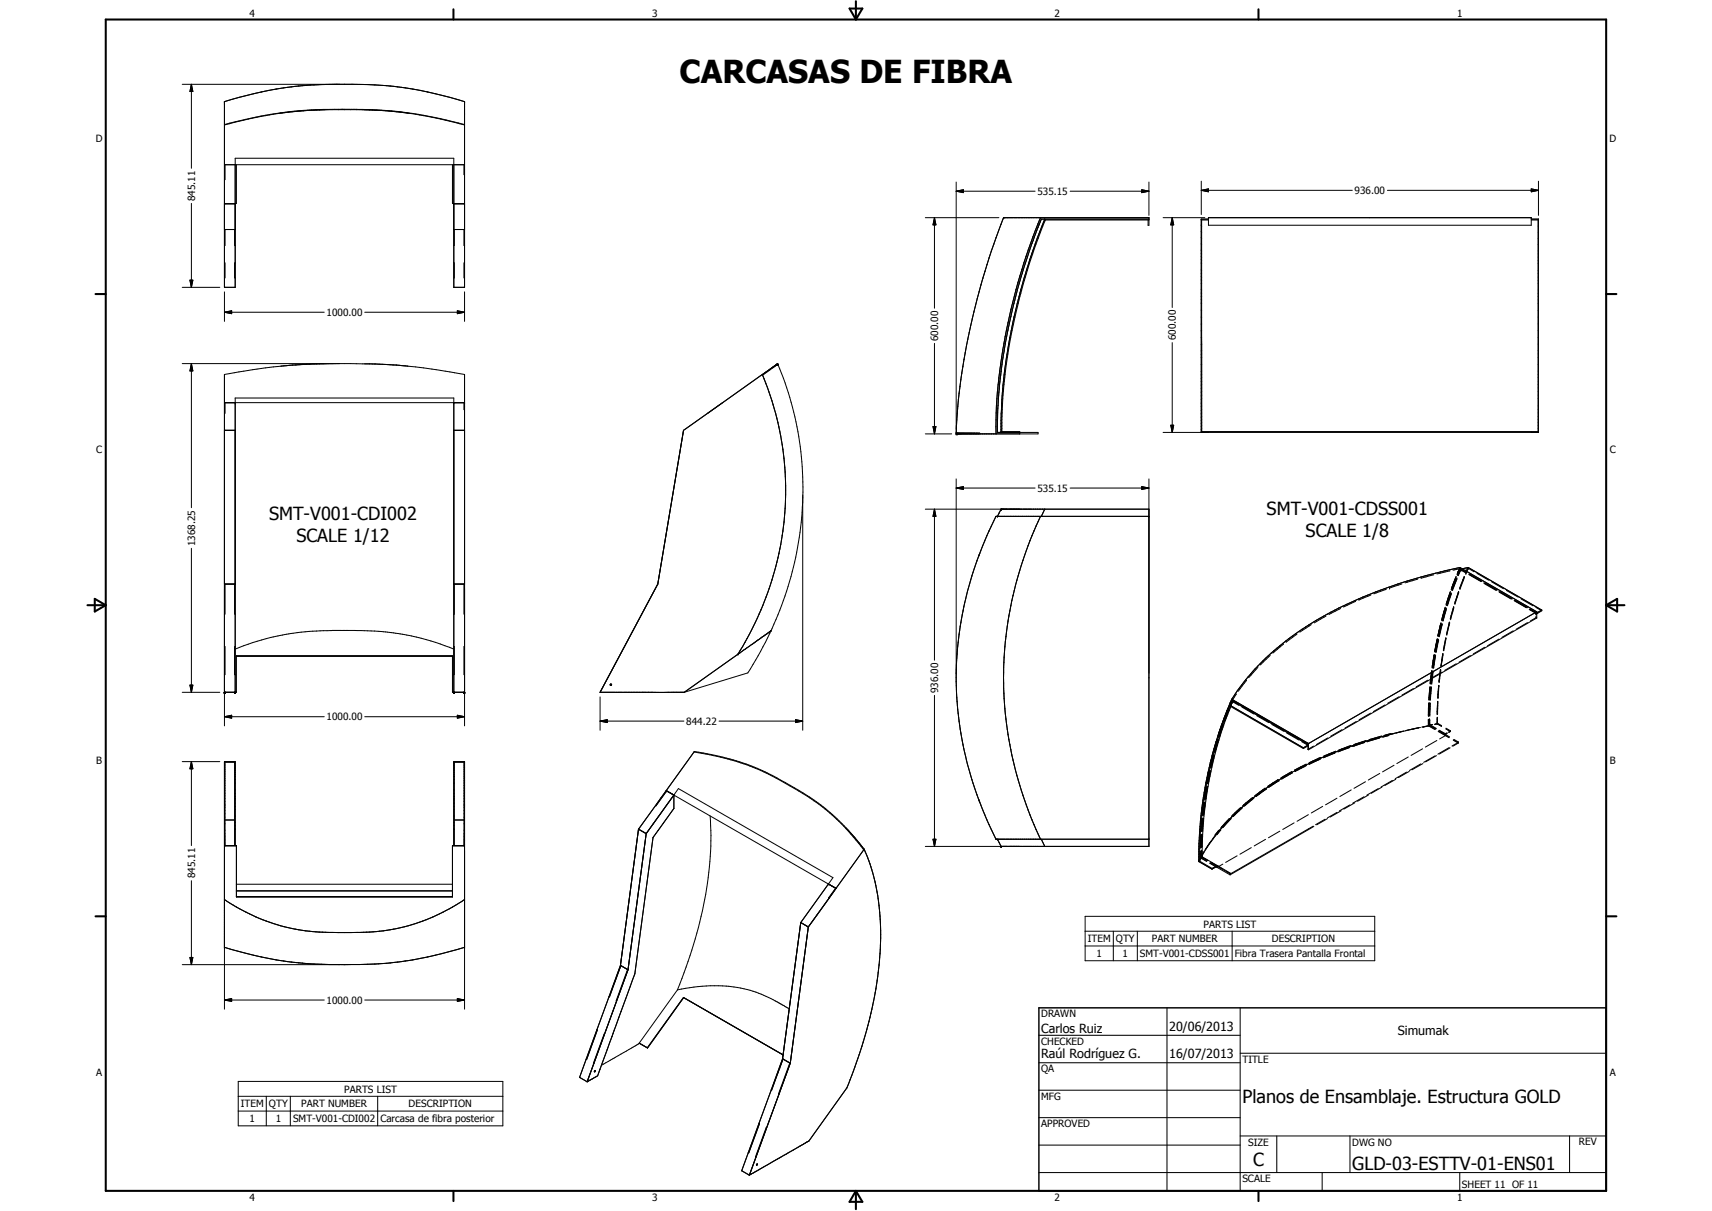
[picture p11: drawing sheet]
<svg xmlns="http://www.w3.org/2000/svg" width="594mm" height="420mm" viewBox="0 0 594 420" stroke-linecap="round" stroke-linejoin="round" font-family="sans-serif">
<g fill="none" stroke="#000" stroke-width=".35">
<path d="M63.2 29.3h59a123.8 123.8 0 0 1 39 6v64.4h-3.7v-44.8h-75.9v44.8h-3.7v-64.4a122.8 122.8 0 0 1 39-6M66.4 29.3l.5 2.4h-1zM66.4 29.3v29.1M100.2 38.9l-9.6 1.5-12.7 2.9M100.2 38.9l-3.2 .4M110.9 38.1h17.2M110.9 38.1l-10.7 .8M112.7 38.1h-1.8M126.3 38.1h1.8M128.1 38.1l10.7 .8M138.8 38.9a156.6 156.6 0 0 1 22.4 4.4M138.8 38.9l3.2 .4"/>
<path d="M77.9 57.1h83.3M77.9 43.2a137.3 137.3 0 0 1 38.3-5.3h7.4a137 137 0 0 1 37.6 5.3M78.1 57.1v5.3M82 57.1v13.5h-.4M157 57.1v13.5h.5M161 57.1v3.5M66.4 70.6v29.1M77.9 70.7h3.7M77.9 79.6h3.7M78.1 79.6v5.6M81.4 79.6v5.6M157.5 70.7h3.7"/>
<path d="M157.5 79.6h3.7M157.6 79.6v5.6M161 79.6v5.6M321.1 75.5h25.5M324.3 75.5l.5 2.5h-1zM324.3 75.5v31.4M331.8 66.3l2.5-.5v1zM331.8 63.2v85.7M331.8 66.3h27.4M361.1 75.5a209.1 209.1 0 0 0-15.4 67.8l-.1 7.2M362.7 76.3a196 196 0 0 0-15 73.4M371.3 66.3h27.4"/>
<path d="M396.2 65.8l2.5 .5-2.5 .5zM398.4 76.3v1.8h.3v-2.6h-50.5a245.3 245.3 0 0 0-16.3 72.5l-.1 2.2M398.7 76h-37.3l-2 5.1a216.1 216.1 0 0 0-12.3 50.2l-.9 10.5-.1 8.2h14.1v.5h-28.4v-.3M398.7 63.2v11.5M398.7 76.3h-36.2v-.3l-2.5 6.5a197.3 197.3 0 0 0-12.6 67.5M403.6 75.5h14.5M406.8 75.5l.5 2.5h-1zM406.8 75.5v31.2M416.8 66l2.5-.5v1zM416.8 76.3h2.5v1.8h112.1v-1.8h2.5M416.8 62.9v11.5M416.8 66h52.5"/>
<path d="M417 76.3v73.4M481.4 66h52.5M531.4 65.5l2.5 .5-2.5 .5zM533.7 76.3v73.4M533.9 62.9v11.8M63.2 99.7h13.1M65.9 97.2h1l-.5 2.5zM78.1 91.2v5.2M81.4 91.2v5.2M157.6 91.2v5.2M161 91.2v5.2M77.9 108.3l2.5-.5v1z"/>
<path d="M77.9 101.3v10.2M77.9 108.3h34.6M126.6 108.3h34.6M158.7 107.8l2.5 .5-2.5 .5zM161.2 101.3v10.2M324.3 119.1v31.4M406.8 118.9v31.1M63.2 126.2h58.5l8.3 .1 11.6 .7M66.4 126.2l.5 2.5h-1zM66.4 126.2v49.9M77.9 139.7h83.3M78.1 139.7v3.7"/>
<path d="M101.5 126.7l-9.4 .9-14.2 2.3v121.9M101.5 126.7l-4.1 .3M110.9 126.2l-9.4 .5M117.4 126.2l-15.9 .5M128.1 126.2a191.1 191.1 0 0 1 33.1 3.7v121.9M161 139.7v2.5M250.8 139.7l-13.6 9.6M264.5 129.9l.2 .2M264.5 129.9l-19 13.5M264.5 129.9l1.2 3M264.7 130.1h-.1M265.2 131.6l2.2 5.9"/>
<path d="M265.8 133.1l1.1 3M267.3 137.3l1.9 6.3M267.8 138.9a100.7 100.7 0 0 1 4.1 18.5M269.8 126.2l-5.3 3.7M269.8 126.2h.1M269.9 126.4l-5.2 3.7M269.9 126.4h.1M269.9 126.4a114.3 114.3 0 0 1-8.6 104.1l-1.8 3-22.2 6.7M270 126.4h-.1M77.9 149.3h3.7M157.5 149.3h3.7M237.2 149.3l-8.9 53.3-20.1 37.6h23.9"/>
<path d="M248.3 141.5l-11.1 7.8M269.9 146.5l.3 1.5M270.3 148.2l1.4 7.8 .5 4.5M271.9 157.5l.4 4.7M321.1 150.5h9.1M323.8 148h1l-.5 2.5zM331.8 150.2h8.2M347.4 149.7h6.5v.8M403.6 150h130.3v-74h-2.5v-.5h-112.1v.5h-2.5v74M406.3 147.5h1l-.5 2.5zM416.8 149.7h117.1M272.3 162.1l.3 4.7"/>
<path d="M272.5 163.7v1.6M272.5 176.3l-.2 1.6M272.5 174.8l-1.1 11M272.5 165.4l.1 3.1M272.6 171.6l-.1 3.3M272.6 168.4v3.3M278.5 171.7v81.7M321.1 176.7h77.6M324.3 176.7l.5 2.5h-1zM324.3 176.7v52.4M331.8 169.3l2.5-.5v1zM331.8 166.2v67.4"/>
<path d="M331.8 169.3h27.4M347.4 176.7l-1.3 2.5M361.1 179.2a128.6 128.6 0 0 0 0 112M362.5 176.7l-1.1 2.5M371.3 169.3h27.4M396.2 168.8l2.5 .5-2.5 .5zM398.7 166.2v127.5h-77.6M398.7 179.2h-53.1l-3.2 6.7-2.8 7M66.4 190.2v50M268.3 199.6l-3.6 10.5M268.8 198.2l-.5 1.5M269.2 196.6l-2.3 7.6-2.2 5.9"/>
<path d="M270.9 188.9l-1.7 7.7M272.1 181.1l-1.2 7.9-.9 4.6M339 194.6a125.2 125.2 0 0 0-7 33.7M339 194.6l-1.8 5.3M340 192l-1 2.6M497.5 199.4l-4.4 1.2M503.1 198.1l-4.5 1M506.5 197.4l2.1 1.1M506.5 197.4l-.9 2M506.5 197.4l-2.3 .4M506.6 196.9l-.9 2.1M506.6 196.9a164 164 0 0 0-52.4 19.9 83.2 83.2 0 0 0-26.8 25.8"/>
<path d="M506.6 196.9l26.7 15.4M506.6 197.6l-.9 2M506.6 197.6l2.1 1.2M506.7 197.5l-.1 .1M506.8 197.4l.1 .1M506.8 197.4l-.8 2.1M506.8 197.4v.1M506.8 197.4l2.2 1.3M506.8 197.4l2.1 1.3M506.9 197.6v.1M506.9 197.7h.1M506.9 197.7l-.9 2"/>
<path d="M507 197.6l.1 .1M507 197.4h-.2M507.8 197.6l-.8 .2M508.1 200l-1.5 4.1M508.7 197.5l.8-.2-.6 1.4M508.9 198.7l-.3 .6M509.4 197.1v.1M509.4 197.2h.1M509.4 197.1h.1M509.5 196.9l25.5 14.8M509.5 196.9l-2.3 .5M509.5 196.9l-.1 .1"/>
<path d="M509.5 196.9v.1M509.5 197.1h.1M509.5 197.1l2 1.3M509.5 196.9l-.9 2M509.6 199.2l4.2 2.4M509.8 199.4l4.2 2.4M510 199.3l4.2 2.4M512.5 198.9l4.1 2.4M77.9 202.6h3.7M78.1 202.6v10.5M81.4 202.6v10.5M157.5 202.6h3.7"/>
<path d="M157.6 202.6v10.5M161 202.6v10.5M260.7 218.7l-3 5.6M263.4 213l-2.7 5.7M264.7 210.1l-1.3 2.9M267.5 218.9l-11.4 8.1M334.8 209.1l-2 10.9M336.8 201.2l-1.7 6.7M455 216.7l-3.9 2.6M460.1 213.8l-4.1 2.3M465.2 211.1l-4.1 2.1M470.4 208.7l-4.2 1.9"/>
<path d="M475.7 206.5l-4.2 1.7M481.1 204.4l-4.4 1.6M486.5 202.6l-4.3 1.4M492 200.9l-4.4 1.3M499.8 217.1l-.9 3.6M500 216.1l-.3 1.2M500.1 216.5l-1 4.4M500.4 216.4l-1 4.3M500.5 216.6l-1.1 4.3M500.6 213.8l-.3 1.2M501.1 212.2l-.9 3.1M501.5 210.7l-.5 1.8"/>
<path d="M501.6 211.2l-1.2 4.2M501.9 211l-1.3 4.3M501.9 209.3l-.1 .6M501.9 211.2l-1.1 4.3M503 215.9l-1.1 4.3M503.1 216.1l-1 4.3M503.2 205.7l-1.3 3.9M503.3 205.3l-1.2 3.7M503.3 205.9l-1.4 4.2M503.5 205.7l-1.4 4.2M503.7 206l-1.4 4.2M504.2 202.8l-.7 1.8"/>
<path d="M504.4 210.5l-1.1 4.3M504.5 210.7l-1.1 4.3M504.8 201.3l-.7 1.9M505.3 200l-.7 1.7M505.3 200.7l-1.6 4.1M505.5 200.5l-1.6 4.2M505.6 200.8l-1.6 4.1M506.2 205.2l-1.4 4.2M506.2 205.5l-1.3 4.2M508.2 200.3l-1.6 4.2M514.9 202.2l4.2 2.4M515 202.4l4.2 2.5"/>
<path d="M515.2 202.3l4.3 2.5M517.6 201.9l4.1 2.4M520.1 205.2l4.3 2.5M520.2 205.4l4.2 2.5M520.4 205.3l4.4 2.5M522.7 204.9l4.1 2.3M525.1 218.9l-3.9 2.2M525.4 208.3l4.3 2.4M525.5 208.4l4.2 2.5M525.7 208.3l4.4 2.6M527.8 207.8l4.2 2.4M530 216l-3.9 2.3"/>
<path d="M530.7 211.3l2.1 1.4M530.7 211.5l2.1 1.2M530.9 211.4l2.1 1.2M531.1 211.5l2.2 1.2M532.8 212.7h.1M532.9 212.6l-.1 .1M533 210.7l2 1.2M533 212.8h.1M533 214.3l-1.9 1.1M533 214.3h.1M533 212.6v.7M533 213.8v.5"/>
<path d="M533 212.8l.1 .1M533 212.6h.1M533 212.1l.3 .2M533.2 214.4h.1M533.2 212.9l.1 .1M533.2 212.6l.1 .1M533.3 214.4l-79.2 45.7M533.3 212.3v.4M533.3 213v1.4M533.3 212.3l-39.7 22.8M535 211.9l-1.7 1.1M535 211.7v.2"/>
<path d="M535 211.7l-1.7 1M65.9 237.7h1l-.5 2.5zM78.1 224.3v9.8M81.4 224.3v9.8M81.6 225.2a86.6 86.6 0 0 1 33.7-6.5l14.7 .2a85.2 85.2 0 0 1 27.5 6.3M82 227.7h75M157.6 224.3v9.8M161 224.3v9.8M211.8 237.4h.4a.27 .27 0 0 1-.1 .4 .27 .27 0 0 1-.4-.1 .27 .27 0 0 1 .1-.3zM256.1 227l-18.7 13.2h-5.4M257.7 224.3l-1.6 2.7M259.2 221.5l-1.5 2.8"/>
<path d="M331.8 233.8l.1 6.9M331.9 231.1l-.1 2.7M331.9 229.6l-.1 4.2M332 228.3l-.1 1.4M332.2 225.6l-.3 4M332.6 221.4l-.4 4.1M432.6 236.1h.1M432.6 236.1l-2.9 3.7M436.5 231.6l-3.2 3.5M440.8 227.4l-3.5 3.3M445.3 223.6h.1M445.3 223.6l-3.6 3"/>
<path d="M450.1 220l-3.8 2.8M490.5 238.9l-4 2.3M493.6 235.1l-39.5 22.9M495.4 236l-4 2.3M496.1 238.4l-.3 4.5M496.2 238.3l-.3 4.5M496.4 238.4l-.3 4.5M496.6 234.6l-.3 2.6M496.6 238.3l-.3 4.4M496.7 238.5l-.3 4.5M496.8 232.7l-.5 4.6M497 232.9l-.5 4.4"/>
<path d="M497.2 232.8l-.5 4.4M497.3 229.3l-.4 2.4M497.3 233l-.5 4.4M497.6 227.3v.2M497.7 227.1l-.7 4.5M497.8 227.4l-.6 4.4M498 227.2l-.6 4.5M498.2 227.5l-.7 4.4M498.7 221.8l-.9 4.4M498.8 221.6l-.9 4.5M498.9 221.9l-.9 4.4M499 220.4v.1"/>
<path d="M499.1 221.8l-.8 4.4M499.2 237.8l-.3 4.4M499.2 222l-.9 4.4M499.4 237.8l-.3 4.4M499.9 232.3l-.5 4.4M500.4 233.2l-4 2.3M500.7 226.7l-.7 4.4M500.8 226.9l-.7 4.4M501.7 221.3l-.8 4.4M501.9 221.5l-.9 4.3M505.3 230.3l-4 2.3M510.2 227.5l-3.9 2.2"/>
<path d="M515.2 224.6l-3.9 2.3M520.1 221.7l-3.9 2.3M63.2 240.2h13.1M77.9 248.7l2.5-.5v1zM77.9 240.2h4.1v-12.7h75v12.7h4.2M77.9 248.7h34.6M78.1 240.2h.1M81.6 240.2v-102.1h75.9v102.1M81.6 240h.4M126.6 248.7h34.6M157 240h.5M158.7 248.2l2.5 .5-2.5 .5z"/>
<path d="M161 240.2h.1M208.2 250.2l2.5-.5v1zM208.2 250.2h29.1M208.2 241.8v11.6M226.3 240.2h3.5M249.5 250.2h29M276 249.7l2.5 .5-2.5 .5zM324.3 241.3v52.4M331.9 240.7l.7 8.2M331.9 240.6l.1 1.4M332 242.1l.2 2.7M332.2 244.7l.6 5.6 1.1 6.7"/>
<path d="M332.6 248.8l.8 5.5M333.5 254.4l1 5.4M334.2 258.3l.9 4.2M422.3 256.5l-1.2 4.4M422.6 256.8l-1.1 4.2M422.7 256.5l-1.2 4.2M422.9 256.6l-1.2 4.3M423.8 251.9l-1.2 3.5M424.4 251.5l-1.4 4.2M424.4 251.1l-1.4 4.3M424.6 251.3l-1.4 4.3M425.1 249.1l-.3 1"/>
<path d="M426.3 246.3l-1.5 4.1M426.4 245.9l-3.4 9.2a131.2 131.2 0 0 0-4.8 20M426.5 246.1l-1.6 4.2M426.7 244.6l-2.9 7.2M426.7 244.9l25.6 14.8M426.7 244.6l25.6 14.9M426.7 244.6v.3M426.7 244.9h.1M426.9 244.9v.1M426.9 245l-1.2 2.8M427.1 244.3l-.3 .6M427.1 244.4l-.3 .8"/>
<path d="M427.2 244.5l-.3 .5M427.4 244.5l-2.8 7.1a141.3 141.3 0 0 0-7.1 35l-.4 8.8M427.4 242.6l26.7 15.4M427.4 242.6l-2.6 6.6-3 8.9a140.4 140.4 0 0 0-5.8 36.5v4.3M427.6 243.2l-.5 1.2M427.6 243.2l26.5 15.2M427.6 243.2l-.9 1.4M427.6 243.2h.1M427.7 243.1l-.1 .1M427.8 243.5l-.3 .5M427.8 243.5h.1M427.8 243.5l2.1 1.2"/>
<path d="M427.8 243.3l.1 .1M427.8 243.2l.1 .1M427.9 243l2.1 1.3M427.9 243l-.9 2.1M427.9 243l-.1 .1M427.9 243.4v.1M427.9 243.3l-.3 .6M427.9 243.3v.1M429 240.8l-1.9 3.5M429 240.8h.1M430.9 245.3l4.2 2.4M431 244.9l4.2 2.4"/>
<path d="M436.1 248.3l4.2 2.4M436.2 247.9l4.2 2.4M441.3 251.3l4.2 2.4M441.5 250.9l4.2 2.4M446.5 254.3l4.2 2.5M446.7 253.9l4.2 2.4M451.7 257.3l2.1 1.3M451.9 257l2.1 1.2M452.3 259.5v.2M453.8 258.3v1.7M453.8 258.6h.1M453.8 257.9l.3 .1"/>
<path d="M453.8 258.3h.1M453.9 258.2l-.1 .1M454 258.6l.1 .1M454 258.4h.1M454.1 258v.4M454.1 258.7v1.4M454.1 258.7l-1.8 1M454.1 258.4l-1.8 1.1M454.3 257.9l-.2 .1M455.8 258.9l-2 1.1M460.7 256l-3.9 2.3M465.7 253.2l-3.9 2.2"/>
<path d="M466.1 259.9l-4 1.6M466.1 259.9h.1M467.3 259.5h-.1M467.4 259.5l-3.3 1.2M468.2 259.2l-.8 .3M469.8 258.6l-4.4 1.6M469.8 258.4l4.2-1.4zM470.7 250.3l-4 2.3M471.3 258.1l-4 1.4M472.1 257.9l-2.9 .9M472.3 258l-2.9 1 .6-.2M473.5 257.6l-1.3 .4"/>
<path d="M474.5 257.3l4.2-1.3zM474.5 257.3h.1M475.6 247.4l-4 2.3M476.5 256.4l-4.2 1.3M477.6 255.9l-2.5 .7 4.3-1.2-1.8 .5M477.7 256.1h-.1M479 255.7l-2.5 .8M480.6 244.6l-4 2.3M480.9 255.2l-.6 .2M481.8 254.9l-10.9 3.3M481.9 255.2l-2.1 .5M482.7 254.5l-2.2 .6"/>
<path d="M483.6 254.6l-3.9 1M483.6 254.5l-1.5 .4M484.5 254.3l-1.7 .4M485.5 241.7l-4 2.3M486.6 253.8l-3 .7M487.1 253.6l-2.6 .7M488.3 253.4l-3.8 .9M492.3 252.5l-4.5 1M492.4 252.4l-4.3 1M492.9 252.4l-3.7 .8M493.6 259.8l-3.9 2.3M493.9 252.2h.1"/>
<path d="M494 252.2l-.6 .1M494.2 252.1l-.7 .1M495.6 249.6v2.2l2.3 1.3M495.7 249.6l.1 2.2-1.8 .4M495.8 244l-.2 4.5M495.8 244l-.1 4.5M495.8 251.8l2.2 1.2M495.8 249.6v2.2M495.9 251.7l-.1 .1M496 244l-.2 4.5M496.1 251.6l2.2 1.3M496.1 251.6l-.1 .1"/>
<path d="M496.1 249.4v2.2M496.1 251.6l.1 .2M496.1 251.6v.1M496.1 249.6l.1 2.2M496.2 243.8l-.1 4.5M496.2 251.8h.1M496.3 251.8h.1M496.3 244l-.1 4.5M496.3 251.5v.3M496.3 251.5l2.1 1.2M496.9 251.5l-.8 .1M497.2 251.4l-.9 .1"/>
<path d="M498.6 256.9l-4 2.3M498.7 248.9v2.2M498.7 251.1l-.9 .2M498.7 251.1l1.5 .9M498.8 248.8v2.3M498.8 251.1l-.8 .1M498.8 243.3l-.1 4.5M498.8 251.1l-.1-.2 1.5 .9M499 243.3l-.2 4.4M499.1 253.8l3.7 2.1M499.1 253.7l3.7 2.1M499.4 253.5l2.2 1.3"/>
<path d="M499.4 253.4l2.2 1.2M501.6 254.8l1.4 .9M501.6 254.6v.3M501.6 255.1l-2 1.3M501.8 252.6l1.5 .9M501.8 252.9l1.5 .9M502.1 254.2l-.5 .4M502.1 254.5l-.5 .3M502.9 259.4l-4 2.3M503.2 259.5l-3.8 2.1M503.3 253.5l-.6 .4M503.3 253.8l-.6 .3"/>
<path d="M503.3 253.5v.3M504.3 256.8l1.5 .9M504.3 256.7l1.5 .9M504.5 256.5l1.5 .9M505.8 257.7l-2 1.1M505.8 257.6v.1M505.8 257.7l.2 .1M505.9 257.5l-.1 .1M506 257.4h.1M506 257.8l-1.9 1.1M506 257.4v.2M506 257.7v.1"/>
<path d="M63.2 264.2h13.1M66.4 264.2l.5 2.5h-1zM66.4 264.2v29.2M81.4 269.4h.2M157.5 269.4h.1M227.5 279.5l-5.9 8.2M231.3 274.4l-3.8 5.1M231.3 274.4l2.5 1.4M231.3 274.4l-.1-.1 58.9 33.9M233.8 275.8v4.7l-7.2 10.1-6.3 47.3-12.9 35.4M233.8 275.8l.1 .1M233.8 275.8l-9.6 13.4"/>
<path d="M233.8 275.8l1.6-2.2 53.6 30.9-1.5 2.2M233.8 275.8l-7.2 10.1M233.9 275.9l-.1 .2M234 275.9h-.1M241 260.7a84.1 84.1 0 0 1 34.6 12.6 74.5 74.5 0 0 1 24.3 21.5M241 260.7l-.1 .2a87.5 87.5 0 0 1 36.2 13.5l3.1 1.9a72.7 72.7 0 0 1 19.5 18.5l.2-.2M241 260.7l-13.5 18.8M334.7 261l.7 2.9M335.4 263.7l1.9 6.8M335.7 265.1l1.1 4M337.2 270.4l.9 2.7M337.6 271.7l.5 1.4"/>
<path d="M338.1 273.1l1.9 5.2zM339.6 277.4l2.8 7 3.2 6.8h53.1M417.7 278.5l-.6 4.5M417.9 276.8l-.1 .6M418 278.3l-.5 4.4M418 278.5l-.5 4.4M418.2 277v.2M418.2 277v.4M418.2 278.4l-.5 4.4M418.5 273l-1.4 9.1a125.7 125.7 0 0 0-.8 16.6M418.8 273l-.5 3.1M418.9 272.8l-.7 4.2"/>
<path d="M419.1 272.8l-.7 4.5M419.4 269.9l-.3 2M419.6 267.4l-.9 4.4M419.9 267.3l-.5 2.6M419.9 267.5l-.5 2.4M420.2 267.4l-.9 4.4M420.8 261.9l-1 4.4M421.2 262.1l-1 4.3M421.2 261.8l-1 4.4M421.4 262l-1 4.3M431.6 279.5l-1.6 1.5M431.8 279.7l3.3-2.8z"/>
<path d="M432.7 278.6l-1.1 .9M433.1 278l1.5-1.3-3.3 2.8 1.1-.9M433.6 277.8l-2 1.7M434.8 276.8a86.4 86.4 0 0 0-10.8 10.5M435.5 276.1h.1M435.6 276l-.1 .1M437.3 274.7l-.9 .6M438.1 274.2l.9-.7zM438.1 274.1l-2.6 2M438.3 274.2l-2.6 1.9M438.3 274.2l-3.8 2.9M439.2 273.6l-.9 .6"/>
<path d="M439.4 273.8l-3.5 2.5 2.6-1.9M439.4 273.8h.1M439.4 273.8h-.1M439.9 272.8l1.8-1.1zM441.7 271.7l1.9-1.2zM442.9 271.2l-8.9 6.4M442.9 271.4l1-.6zM442.9 271.4l-2.6 1.8 1.7-1.2M443.3 270.9l-4 2.7M443.6 270.7v.1M445.4 269.6l-5.4 3.4M448.3 268l-1.9 1.1"/>
<path d="M448.3 267.7l-3.8 2.2M448.4 267.9l-3.1 1.8M448.4 267.9l-4.1 2.4M448.5 268.1l-3.8 2.2M449.2 267.5h.1M449.3 267.2h.1M449.5 267.6h-.1M450.2 267l-1.8 .9M450.3 266.6l-1 .6M450.3 266.6l3-1.5zM451.5 266.5l-2 1.1M452.5 266.1l.8-.5-3.9 2"/>
<path d="M453.1 265.5l-3.7 1.9M453.6 265.3l-3.4 1.7M453.8 260l.3 .1M454.1 265l-3.9 2M454.5 265l-.2 .2M454.5 265l-.2 .1M454.5 264.5l-.2 .2M455.5 264.1l-1 .4M455.5 264.6l-1 .4M456 264.1l-1.9 .9M456.6 263.6l-2.1 .9M456.6 264l-2.1 1"/>
<path d="M456.7 263.5l1.6-.7-2.7 1.2M457.7 263.6l-1.1 .5M458 263.2l-3.9 1.8M458.2 263.3l-.6 .3M458.9 262.8l-4.3 2M459 279.8l-4 2.3M459.2 262.9l4-1.7zM459.4 262.3l4.1-1.7zM459.9 262.3l-2.9 1.3M460 262.3l-.1 .1M461 261.9l-1.1 .4M463.1 261.1l-4 1.7"/>
<path d="M463.9 276.9l-3.9 2.3M464.3 260.6l-4.3 1.7M464.3 260.9l4.1-1.6zM464.6 260.3l4.1-1.6zM468.4 279.3l-3.6 2M468.9 274.1l-4 2.3M470.1 278.6l-3.8 2.1M473.3 276.4l-3.9 2.3M473.8 271.2l-4 2.3M474.8 275.8l-3.7 2.2M478.3 273.6l-4 2.3M478.8 268.4l-4 2.2"/>
<path d="M479.5 273.1l-3.7 2.2M483.2 270.8l-4 2.2M483.7 265.5l-3.9 2.3M484.3 270.4l-3.8 2.1M488.1 267.9l-3.9 2.3M488.7 262.6l-4 2.3M489 267.6l-3.7 2.2M493 265l-3.9 2.3M493.8 264.9l-3.8 2.2M498 262.3l-4 2.2M498.5 262.2l-3.8 2.1M77.9 293.5h4.1"/>
<path d="M78.1 293.4h3.9v17.8h75v-17.8h4M78.1 284.5h3.3M81.4 293.4v-28.9h-3.3v29M81.4 287.7h.2M81.6 293.4v-29.2h-3.7v85.9M157 293.5h4.2M157.5 293.4v-29.2h3.7v85.9M157.5 287.7h.1M157.6 293.4v-28.9h3.4v29M157.6 284.5h3.4M221.6 287.7l.1 .1M221.6 287.7l2.6 1.5"/>
<path d="M221.6 287.7l-6.3 47.2M224.1 289.1l.1 .1M224.2 289.2l-6.3 47.3M246.4 283.1a126.9 126.9 0 0 1-8.3 52.4l-3 8M293.4 287.1l.8 .8M294.6 288.3l5.3 6.3M299.9 294.6v.2M299.9 294.6l1.3 3.1M299.9 294.6l-9.8 13.6M299.9 294.8l.9 1.9M301.1 297.6l.7 2M301.5 298.7l2.4 8.4"/>
<path d="M323.8 291.2h1l-.5 2.5zM346.1 291.2l1.3 2.5M361.4 291.2l1.1 2.5M416 298.9l4.6 2.6M416.3 298.7l.8-1.4 5.3 3M416.3 298.7l-.3-.1 4.6 2.7M416.3 298.4l-.3 .5M416.5 295.3l.1 2.3M416.6 297.6l2.1 1.2M416.6 289.7l-.1 4.5M416.9 297.3l2.3 1.3M416.9 295v2.3"/>
<path d="M416.9 297.3l2.2 1.3M416.9 297.3l.1 .1M416.9 297.3l-.3 .6M416.9 297.3v.1M416.9 297.3h.1M417 297.1l-.1 .2M417 289.4l-.1 4.5M417 289.6l-.1 4.4M417 284.1l-.3 4.5M417.1 295v2.5v-1.1M417.1 296.2v.3M417.1 297.2l-.1 .1"/>
<path d="M417.2 289.4l-.1 4.5M417.4 283.8l-.3 4.7M417.4 284l-.3 4.3M417.5 295.9l-.4 .6M417.7 283.9l-.4 4.4M417.8 295.5l-1.2 2.1M418.4 294.5l-.4 .6M419.1 293.5l-.7 1M419.8 299.5l2.6 1.4M420.2 299.3l2.2 1.2M420.2 291.8l-1.8 2.7M420.3 299.3l3.8 2.1"/>
<path d="M421.1 290.6l-1.4 1.9M422.9 288.1l-1.3 1.7zM423.2 288.2l-3.6 4.7-2.5 4.1M423.4 287.9l-2.6 3.2M423.6 288l-1.3 1.6M424.3 299.8l-1.9 1.1M424.6 286.8l-.3 .3M424.9 286l-3.1 3.7M426.6 284l-2.9 3.3zM426.9 283.9l-2.9 3.2M427.2 284v.1M427.2 284.1l-2.6 2.7"/>
<path d="M427.2 284l-2.6 2.8M427.8 283.1l-2.1 2.1M428.5 282.7l2.5-2.4-3.1 3M428.6 282l-1.3 1.3 3.2-3.1zM429.1 281.8l-1.4 1.4M429.3 296.9l-4 2.3M430.8 280.2l-2.5 2.3M434.2 294.1l-3.9 2.3M439.2 291.2l-4 2.3M444.1 288.4l-3.9 2.3M449.1 285.5l-4 2.3M454 282.7l-3.9 2.2"/>
<path d="M455.7 286.6l-28.6 16.5M455.9 286.7l-29.1 16.8M459.8 284.2l-3.3 1.9M460.7 284l-3.8 2.2M464 281.9l-3.3 1.9M465.4 281.3l-3.8 2.2M66.4 305.6v29.1M77.9 312.1a65.3 65.3 0 0 0 39.5 11.5h4.3a65.5 65.5 0 0 0 39.5-11.5M82 309.2h75M82 309h75M82 311.1h75M82 306.8h75"/>
<path d="M287.5 306.7l2.6 1.5M287.5 306.7l-9.6 13.4M287.5 306.7l2.5 1.4M290 308.1l.1 .1M290 308.1l-9.5 13.5M290.1 308.2l-9.6 13.4M302.2 300.6l.6 2.1M302.8 302.9l1.3 5.4M303.9 307.3a86.4 86.4 0 0 1 1.7 18.2M304.5 310.6l.4 2.3M304.9 313.1l.1 1.1M305.1 315.3l.4 5"/>
<path d="M376.5 317.9h100.5v15.4h-100.5zM420.6 301.3v.2M422.4 300.3l4.7 2.7M422.4 300.9l4.4 2.6M422.4 300.5l4.4 2.6M422.4 300.3l-1.8 1M422.4 300.5l-1.8 1M422.4 300.3v.6M425.6 302.3l1.5 .8M426.8 303.1v.4M427.1 303v.1M427.1 303l-.3 .1"/>
<path d="M63.2 334.7h54.7M65.9 332.2h1l-.5 2.5zM77.9 328.7a126.4 126.4 0 0 0 44.3 5.9 111.8 111.8 0 0 0 17.1-1 138.8 138.8 0 0 0 21.9-4.9M215.3 334.9l-14.2 38.9M215.3 334.9l2.6 1.6M215.3 334.9l.1 .1M215.4 335l-3.9 10.9-.1-.2M215.4 335l-3.2 9M217.9 336.5l-14.2 38.8M217.9 336.5l-.1-.1-4 10.8 .2 .1M277.9 320.1l-6.3 47.2M277.9 320.1l2.6 1.5"/>
<path d="M280.5 321.6l-6.3 47.3M304.6 338.9l-.7 4.2M304.9 336.1l-.5 4.2M305 334.8l-.3 2.8M305 334.8l-.1 1.4M305.2 333.4l-.2 1.4M305.4 330.7l-.4 4.1M305.5 329.4l-.2 2.7M305.6 321.6v1.4M305.6 325.4l-.1 4M376.5 323.1h100.5M376.5 328.2h100.5"/>
<path d="M386.3 323.1v10.2M394.7 323.1v10.2M427.6 323.1v10.2M77.9 347l2.5-.5v.9zM77.9 347h34.6M126.6 347h34.6M158.7 346.5l2.5 .5-2.5 .4zM207.1 357.3l-3.5 10.3-.2-.1M209.8 358.9l-6.1 16.4M235.1 343.5a48 48 0 0 1 29.1 1.4l4.1 1.9 5.6 3.2M235.1 343.5l-13.3 18.4M237.1 346.1l-12.4 17.5"/>
<path d="M237.1 346.1l34.6 19.9M300.8 357.3l-1.7 5.8M302.2 351.5l-1.8 7.2M302.5 350.1l-1.3 5.8M303.1 347.3l-.6 2.8M303.4 345.8l-.9 4.3M304.2 341.6l-.8 4.3M360.5 359.2h69.9M405 349.7v63.5M430.4 349.7v63.5M82.7 375.2h91.8v15.4h-91.8zM201.1 373.8l2.6 1.5"/>
<path d="M201.1 373.8l.2 .1M203.6 375.2l.1 .1M205 374.6l-1.3 .7M206.3 371.6l.3-.1-.2 .4zM206.4 373.8l-2.7 1.5M206.9 373.5l-.4 .3M207.4 373.3l-2.3 1.2M207.4 373.3l-.5 .2M221.8 361.9l-13.1 7.7M221.8 361.9l2.9 1.7M267.6 378.2h.2M271.6 367.3l-14.2 38.9"/>
<path d="M271.6 367.3l.1 .2M271.6 367.3l2.6 1.6M271.7 367.5l-3.9 10.7M271.7 367.5l2.4 1.3M274.1 368.8l.1 .1M274.1 368.8l-8.1 22.4M274.2 368.9l-14.2 38.8M293.9 377.4l-13.2 18.5-1.3 .7M295 374.6l-1.1 2.8M297.6 367.3l-.5 1.5M299.5 361.6l-3.4 10.1-2.2 5.7M360.5 368.7h69.9"/>
<path d="M360.5 378.2h69.9M430.4 365.4h127M82.7 380.4h91.8M82.7 385.5h91.8M92.4 380.4v10.2M100.7 380.4v10.2M131.1 380.4v10.2M263.4 389.7l.2 .1-3.9 10.1M265.9 391.2l-3.6 10.2h-.1zM276.8 398.1l-11.7 6.7M278 397.4l-6.8 3.9M279.4 396.6l-2.5 1.5"/>
<path d="M279.4 396.6l-1 .6M360.5 387.8h69.9M360.5 397.3h69.9M430.4 394.1h127M443.1 394.1v12.7M468.5 394.1v12.7M544.7 394.1v12.7M257.4 406.2l2.6 1.5M261.1 407.1l-1.1 .6M262.5 404.2v.1M262.5 403.9h.4l-.3 .4zM264.5 405.1l-3.1 1.9"/>
<path d="M268.4 402.9l-8.4 4.8M271.1 401.4l-.8 .4M360.5 406.8h196.9M458.8 406.8v6.4M506.6 406.8v6.4"/>
</g>
<g fill="#000">
<circle cx="77.9" cy="35.3" r=".18"/>
<circle cx="161.2" cy="35.3" r=".18"/>
<circle cx="348.3" cy="75.5" r=".18"/>
<circle cx="362.5" cy="76.3" r=".18"/>
<circle cx="81.6" cy="139.9" r=".18"/>
<circle cx="157.5" cy="139.9" r=".18"/>
<circle cx="161.2" cy="139.7" r=".18"/>
<circle cx="269.8" cy="126.2" r=".18"/>
<circle cx="270" cy="126.4" r=".18"/>
<circle cx="331.8" cy="150.2" r=".18"/>
<circle cx="331.8" cy="150.5" r=".18"/>
<circle cx="332.1" cy="150.5" r=".18"/>
<circle cx="347.4" cy="149.7" r=".18"/>
<circle cx="346.1" cy="179.2" r=".18"/>
<circle cx="347.4" cy="176.7" r=".18"/>
<circle cx="507" cy="197.8" r=".18"/>
<circle cx="507.1" cy="197.7" r=".18"/>
<circle cx="509.5" cy="197.3" r=".18"/>
<circle cx="482.2" cy="204" r=".18"/>
<circle cx="533" cy="212.8" r=".18"/>
<circle cx="533.3" cy="212.7" r=".18"/>
<circle cx="256.1" cy="227" r=".18"/>
<circle cx="496.8" cy="232.8" r=".18"/>
<circle cx="77.9" cy="240.2" r=".18"/>
<circle cx="78.1" cy="240.2" r=".18"/>
<circle cx="81.4" cy="240.2" r=".18"/>
<circle cx="81.6" cy="240.2" r=".18"/>
<circle cx="157.5" cy="240.2" r=".18"/>
<circle cx="157.6" cy="240.2" r=".18"/>
<circle cx="161" cy="240.2" r=".18"/>
<circle cx="161.2" cy="240.2" r=".18"/>
<circle cx="426.7" cy="244.9" r=".18"/>
<circle cx="426.9" cy="245" r=".18"/>
<circle cx="427" cy="245.1" r=".18"/>
<circle cx="427.6" cy="243.2" r=".18"/>
<circle cx="474.4" cy="257.1" r=".18"/>
<circle cx="495.8" cy="244" r=".18"/>
<circle cx="498.7" cy="250.9" r=".18"/>
<circle cx="231.3" cy="274.4" r=".18"/>
<circle cx="233.9" cy="275.9" r=".18"/>
<circle cx="439" cy="273.5" r=".18"/>
<circle cx="439.2" cy="273.6" r=".18"/>
<circle cx="299.9" cy="294.8" r=".18"/>
<circle cx="346.1" cy="291.2" r=".18"/>
<circle cx="347.4" cy="293.7" r=".18"/>
<circle cx="416" cy="298.6" r=".18"/>
<circle cx="417.1" cy="297.2" r=".18"/>
<circle cx="287.5" cy="306.7" r=".18"/>
<circle cx="77.9" cy="328.7" r=".18"/>
<circle cx="161.2" cy="328.7" r=".18"/>
</g>
<g fill="none" stroke="#000" stroke-width=".71">
<path d="M36.7 6.8h520.7v406.4h-520.7zM157.3 3.2v3.6M294.8 3h4.4l-2.2 3.8zM297 .4v6.4M436.7 3.2v3.6M33.1 102h3.6M557.4 102h3.5M30.3 210h6.4M32.9 207.8l3.8 2.2-3.8 2.2zM557.4 210h6.3M557.4 210l3.8-2.2v4.4zM33.1 317.9h3.6"/>
<path d="M557.4 317.9h3.5M157.3 413.2v3.5M297 413.2v6.3M297 413.2l2.2 3.8h-4.4zM436.7 413.2v3.5"/>
</g>
<path d="M360.5 349.7h196.9v63.5h-196.9z" fill="none" stroke="#000" stroke-width=".51"/>
<g fill="#000">
<path d="M66.4 29.3l.5 2.4h-1zM324.3 75.5l.5 2.5h-1zM331.8 66.3l2.5-.5v1zM396.2 65.8l2.5 .5-2.5 .5zM406.8 75.5l.5 2.5h-1zM416.8 66l2.5-.5v1zM531.4 65.5l2.5 .5-2.5 .5zM65.9 97.2h1l-.5 2.5zM77.9 108.3l2.5-.5v1zM158.7 107.8l2.5 .5-2.5 .5zM66.4 126.2l.5 2.5h-1zM323.8 148h1l-.5 2.5z"/>
<path d="M406.3 147.5h1l-.5 2.5zM324.3 176.7l.5 2.5h-1zM331.8 169.3l2.5-.5v1zM396.2 168.8l2.5 .5-2.5 .5zM65.9 237.7h1l-.5 2.5zM77.9 248.7l2.5-.5v1zM158.7 248.2l2.5 .5-2.5 .5zM208.2 250.2l2.5-.5v1zM276 249.7l2.5 .5-2.5 .5zM66.4 264.2l.5 2.5h-1zM323.8 291.2h1l-.5 2.5zM65.9 332.2h1l-.5 2.5z"/>
<path d="M77.9 347l2.5-.5v.9zM158.7 346.5l2.5 .5-2.5 .4z"/>
</g>
<text font-size="11" x="235.8" y="28.7">CARCASAS DE FIBRA</text>
<g font-size="6.3">
<text x="439.5" y="178.8">SMT-V001-CDSS001</text>
<text x="93.4" y="180.4">SMT-V001-CDI002</text>
<text x="102.9" y="188">SCALE 1/12</text>
<text x="453" y="186.3">SCALE 1/8</text>
<text x="431.1" y="382.6">Planos de Ensamblaje. Estructura GOLD</text>
<text x="434.8" y="404.7">C</text>
<text x="469.2" y="406">GLD-03-ESTTV-01-ENS01</text>
</g>
<g font-size="4.4">
<text x="361.3" y="358.4">Carlos Ruiz</text>
<text x="405.7" y="357.7">20/06/2013</text>
<text x="485" y="359.2">Simumak</text>
<text x="361.3" y="367.1">Raúl Rodríguez G.</text>
<text x="405.7" y="367.2">16/07/2013</text>
</g>
<g font-size="3.5">
<text x="86.6" y="5.8">4</text>
<text x="226.3" y="5.8">3</text>
<text x="365.9" y="5.8">2</text>
<text x="505.6" y="5.8">1</text>
<text x="33.3" y="49.4">D</text>
<text x="558.5" y="49.4">D</text>
<text x="67.7" y="69.8" transform="rotate(-90 67.7 69.8)">845.11</text>
<text x="360" y="67.6">535.15</text>
<text x="470.1" y="67.4">936.00</text>
<text x="113.3" y="109.6">1000.00</text>
<text x="325.5" y="118.3" transform="rotate(-90 325.5 118.3)">600.00</text>
<text x="408" y="118.1" transform="rotate(-90 408 118.1)">600.00</text>
<text x="33.4" y="157.3">C</text>
<text x="558.6" y="157.3">C</text>
<text x="360" y="170.6">535.15</text>
<text x="67.7" y="189.4" transform="rotate(-90 67.7 189.4)">1368.25</text>
<text x="325.5" y="240.5" transform="rotate(-90 325.5 240.5)">936.00</text>
<text x="113.3" y="249.9">1000.00</text>
<text x="238.2" y="251.5">844.22</text>
<text x="33.4" y="265.2">B</text>
<text x="558.6" y="265.2">B</text>
<text x="67.7" y="304.8" transform="rotate(-90 67.7 304.8)">845.11</text>
<text x="417.7" y="321.8">PARTS LIST</text>
<text x="377.4" y="326.9">ITEM</text>
<text x="387.2" y="326.9">QTY</text>
<text x="399.7" y="326.9">PART NUMBER</text>
<text x="441.4" y="326.9">DESCRIPTION</text>
<text x="380.5" y="332.1">1</text>
<text x="389.5" y="332.1">1</text>
<text x="395.6" y="332.1">SMT-V001-CDSS001</text>
<text x="428.4" y="332.1">Fibra Trasera Pantalla Frontal</text>
<text x="113.3" y="348.2">1000.00</text>
<text x="361.3" y="353">DRAWN</text>
<text x="361.3" y="362.5">CHECKED</text>
<text x="431.1" y="368.7">TITLE</text>
<text x="33.4" y="373.2">A</text>
<text x="361.3" y="372.1">QA</text>
<text x="558.6" y="373.2">A</text>
<text x="119.5" y="379.1">PARTS LIST</text>
<text x="361.3" y="381.6">MFG</text>
<text x="83.6" y="384.2">ITEM</text>
<text x="86.6" y="389.3">1</text>
<text x="93.3" y="384.2">QTY</text>
<text x="95.7" y="389.3">1</text>
<text x="101.7" y="389.3">SMT-V001-CDI002</text>
<text x="104.5" y="384.2">PART NUMBER</text>
<text x="132" y="389.4">Carcasa de fibra posterior</text>
<text x="141.8" y="384.2">DESCRIPTION</text>
<text x="361.3" y="391.1">APPROVED</text>
<text x="433.1" y="397.5">SIZE</text>
<text x="469.2" y="397.5">DWG NO</text>
<text x="547.9" y="397.4">REV</text>
<text x="431.1" y="410.2">SCALE</text>
<text x="507.3" y="412.3">SHEET 11 OF 11</text>
<text x="86.6" y="416.7">4</text>
<text x="226.3" y="416.7">3</text>
<text x="365.9" y="416.7">2</text>
<text x="505.6" y="416.7">1</text>
</g>
</svg>
